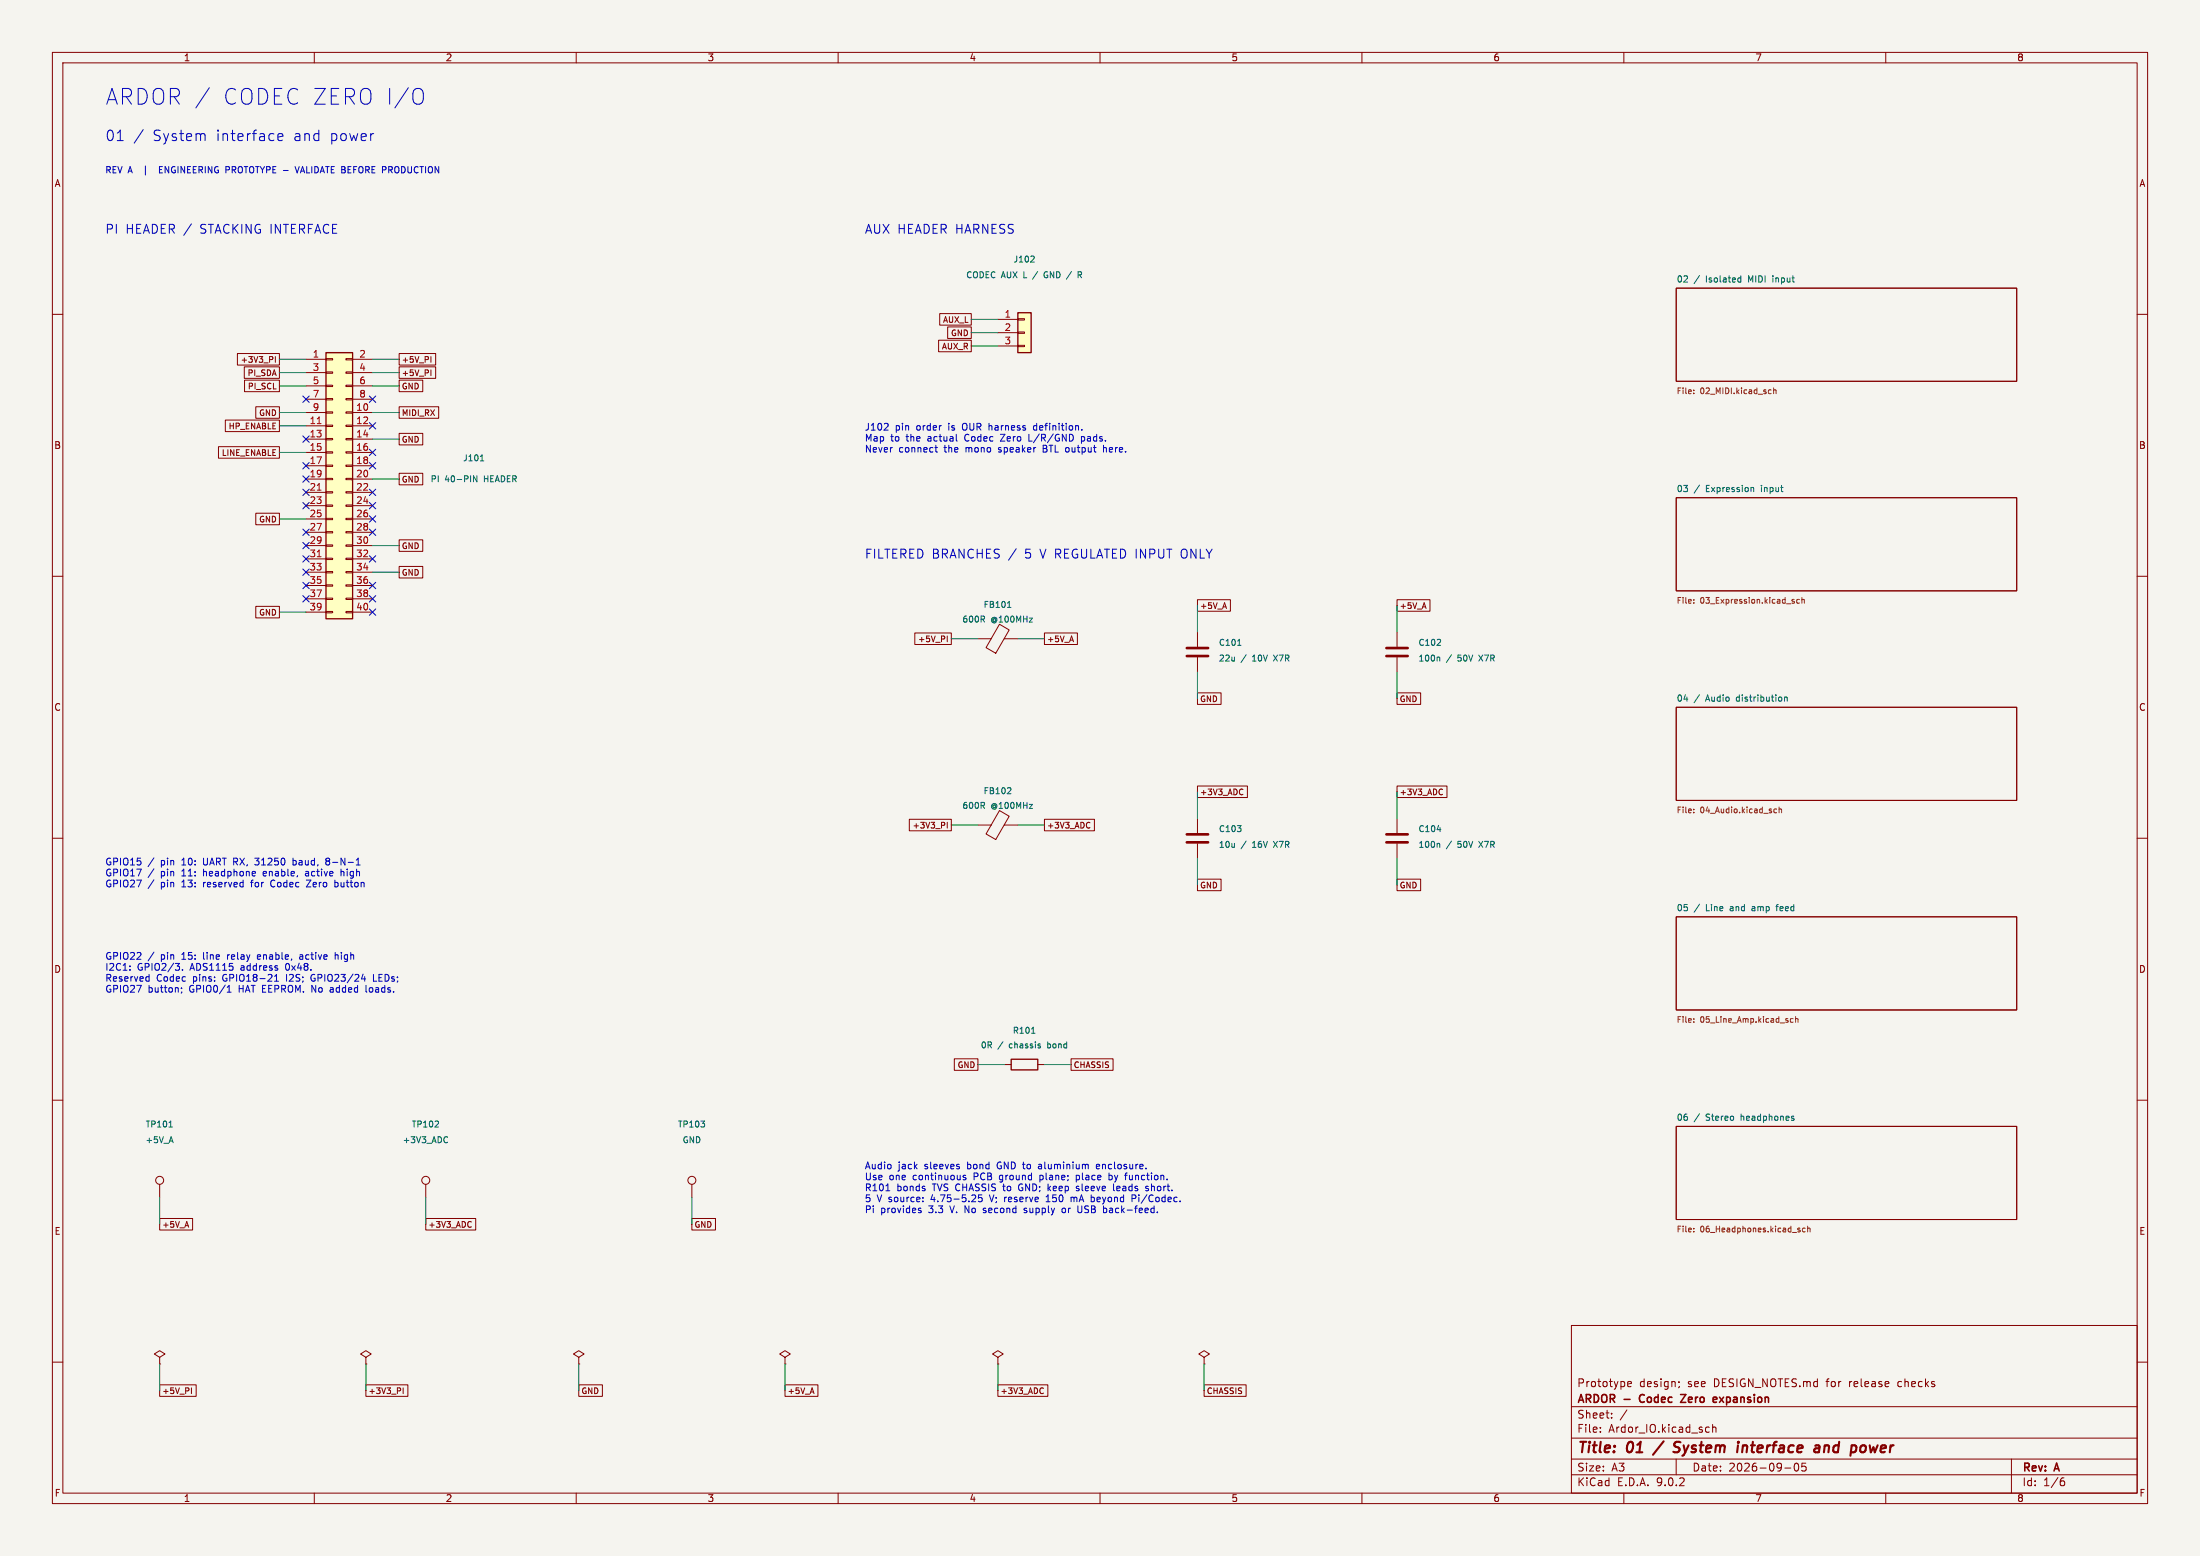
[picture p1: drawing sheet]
<svg xmlns="http://www.w3.org/2000/svg" width="420mm" height="297mm" viewBox="0 0 420 297" stroke-linecap="round" stroke-linejoin="round" font-family="sans-serif">
<path d="M0 0h420v297h-420z" fill="#f5f4ef" stroke="#f5f4ef" stroke-width=".19"/>
<g fill="none" stroke="#840000" stroke-width=".19">
<path d="M10 10h400v277h-400zM12 12h396v273h-396zM60 10v2M110 10v2M160 10v2M210 10v2M260 10v2M310 10v2M360 10v2M320 55h65v17.8h-65zM10 60h2M408 60h2"/>
<path d="M320 95h65v17.8h-65zM10 110h2M190.8 119.2l1.9 1-2.6 4.5-1.9-1.1zM408 110h2M186.7 121.9h2.5M191.7 121.9h2.6M228.6 120.7v2.7M228.6 125.5v2.8M266.7 120.7v2.7M266.7 125.5v2.8M320 135h65v17.8h-65zM10 160h2"/>
<path d="M186.7 157.5h2.5M190.8 154.7l1.9 1.1-2.6 4.4-1.9-1zM191.7 157.5h2.6M228.6 156.2v2.8M266.7 156.2v2.8M408 160h2M228.6 161v2.8M266.7 161v2.8M320 175h65v17.8h-65zM10 210h2M191.8 203.2h1.2M198.1 203.2h1.3"/>
<path d="M320 215h65v17.8h-65zM408 210h2M132.1 226.1v2.5M190.5 259.1l1-.7-1-.6-1 .6 1 .7v1.2M300 253h108v32h-108zM10 260h2M190.5 260.3h.1M300 278.5h108M300 274.5h108M300 268.5h108M305.5 273.2v.2M305.5 272.5v.1"/>
<path d="M307.7 270.5v.2M307.7 269.8v.1M310.6 269.1l-1.3 1.9M310.7 264.2l.7-.2v-.2l-.5-.1-.2 .2 .1 .7h.6M320 278.5v3M320.5 263.8v.1M320.6 264.6l-.2 .3M325.9 272.4l.4 .1M326.3 273.3l-.4 .1M326.9 272.5l.3-.1 .3 .1 .1 .9M326.9 271.9v1.5M342.7 279.4l.2-.1a.8 .8 0 0 1 .5 .7 .8 .8 0 0 1-.5 .8l-.2-.2-.2-.4z"/>
<path d="M344.7 279.3h-.7l-.1 .7 .3-.1h.5l.1 .2-.1 .5-.2 .2-.6-.2M384 278.5v6.5M408 260h2M60 285v2M110 285v2M160 285v2M210 285v2M260 285v2M300 281.5h108M310 285v2M340.7 280.2h1.2M360 285v2"/>
<path d="M393.6 282.7h.4l.2 .2-.1 .5-.5 .2M394 282.1l-.4 .1"/>
<circle cx="132.1" cy="225.3" r=".76"/>
</g>
<path d="M317.6 275.1l-2 2.6M320.5 277a.85 .85 0 0 1-1.1 .1M320.5 275.2l-.6 .1a.46 .46 0 0 0-.3 .5 .46 .46 0 0 0 .3 .4l.6 .1M332.7 275.9l-.1 1.3M333.3 275.9l-.6 .2M346.7 275.9l.6 .1-.1 1.2M347.3 277.1l-.7 .1M347.3 276.3l-.6 .1M348.4 275.9l-.2 1.3M348.9 275.9l-.6 .2M355.6 275.9l.5 .1 .1 .3-.1 .5-.4 .4" fill="none" stroke="#840000" stroke-width=".4"/>
<path d="M313.1 266.4l-.1 .4 .1 .7M320.8 266.2h1l-1 1.5h1M327.3 266.7l.4 .1 .1 .2-.8 .2M327.7 267.6l-.4 .1M328.3 266.7l.7 1M329 266.7l-.7 1" fill="none" stroke="#840000" stroke-width=".3"/>
<g fill="none" stroke="#006464" stroke-width=".19">
<path d="M332 53l.3 .1M332.3 52.6v1.2M332.3 53.8h-.3M338.4 52.6v.2M338.4 53v.8M334.4 93l.4 .2v.6M187.6 118.2l.4 .5M187.9 117.7v.4M192.3 115.9h.7M192.6 115l.1-.2v1.1M236.3 123.2h.6M274.3 123.2h.7"/>
<path d="M274.7 125.4l.2 .2v.6M275 122.1v.4M340.7 133v.8M340.7 133.2l.4-.1 .1 .7M187.6 153.8l.4 .5M187.9 153.3v.3M192.8 150.4l.2 .2-.1 .2-.6 .7h.7M274.4 158.4h.7M274.7 161l.2 .1v.6M334.5 173.4v.4M339 173h.5M339.4 172.6l-.2 .2v1"/>
<path d="M196.9 197.2h.7M198.6 199.7v.3M342.3 213.4l.2 .2-.2 .2M342.3 213l.1 .1"/>
</g>
<g fill="none" stroke="#725600" stroke-width=".19">
<path d="M323.3 74.5v.1M323.3 75v.1M338 74.4l.1 .1M338.1 75.1h-.1M338.6 74v1.1M338.6 74.5h.4l.1 .6M323.3 114.5v.1M323.3 115v.1M342.3 114.8h.2l.1 .2-.4 .1M342.3 114.4l.2 .1M343.5 114.5l-.3-.1-.2 .2 .1 .5h.4M344 114.5h.4l.1 .6"/>
<path d="M344 114v1.1M323.3 154.5v.1M323.3 155v.1M338.7 155l.5 .1M339.2 154.5h-.5M339.6 154.5h.5v.6M339.6 154v1.1M323.3 194.5v.1M323.3 195v.1M342.3 194.5l-.3-.1-.2 .2 .1 .5h.4M342.8 194.5h.4l.1 .6M342.8 194v1.1"/>
<path d="M323.3 235v.1M323.3 234.5v.1M343.4 234.8h.2l.1 .2-.4 .1M343.4 234.4l.2 .1M344.6 234.5l-.3-.1-.2 .2 .1 .5h.4M345.1 234.5h.4l.1 .6M345.1 234v1.1"/>
</g>
<path d="M226.6 123.7h4M226.6 125.2h4M264.7 123.7h4M264.7 125.2h4M226.6 159.3h4M264.7 159.3h4M226.6 160.8h4M264.7 160.8h4" fill="none" stroke="#840000" stroke-width=".51"/>
<path d="M193 202.2h5.1v2h-5.1z" fill="none" stroke="#840000" stroke-width=".25"/>
<path d="M62.2 67.3h5.1v50.8h-5.1z" fill="#ffffc2"/>
<path d="M62.2 67.3h5.1v50.8h-5.1z" fill="none" stroke="#840000" stroke-width=".25"/>
<g fill="none" stroke="#840000" stroke-width=".19">
<path d="M58.4 68.6h3.8M58.4 71.1h3.8M58.4 73.7h3.8M58.4 76.2h3.8M58.4 78.7h3.8M62.2 68.5h1.3v.2h-1.3zM62.2 71h1.3v.2h-1.3zM62.2 73.5h1.3v.3h-1.3zM62.2 76.1h1.3v.2h-1.3zM62.2 78.6h1.3v.3h-1.3zM66 68.5h1.3v.2h-1.3zM66 71h1.3v.2h-1.3z"/>
<path d="M66 73.5h1.3v.3h-1.3zM66 76.1h1.3v.2h-1.3zM66 78.6h1.3v.3h-1.3zM67.3 68.6h3.8M67.3 71.1h3.8M67.3 73.7h3.8M67.3 76.2h3.8M67.3 78.7h3.8M58.4 81.3h3.8M58.4 83.8h3.8M58.4 86.4h3.8M58.4 88.9h3.8"/>
<path d="M58.4 91.4h3.8M58.4 94h3.8M58.4 96.5h3.8M58.4 99.1h3.8M62.2 81.2h1.3v.2h-1.3zM62.2 83.7h1.3v.2h-1.3zM62.2 86.2h1.3v.3h-1.3zM62.2 88.8h1.3v.2h-1.3zM62.2 91.3h1.3v.3h-1.3zM62.2 93.9h1.3v.2h-1.3zM62.2 96.4h1.3v.2h-1.3zM62.2 98.9h1.3v.3h-1.3z"/>
<path d="M66 81.2h1.3v.2h-1.3zM66 83.7h1.3v.2h-1.3zM66 86.2h1.3v.3h-1.3zM66 88.8h1.3v.2h-1.3zM66 91.3h1.3v.3h-1.3zM66 93.9h1.3v.2h-1.3zM66 96.4h1.3v.2h-1.3zM66 98.9h1.3v.3h-1.3zM67.3 81.3h3.8M67.3 83.8h3.8M67.3 86.4h3.8M67.3 88.9h3.8"/>
<path d="M67.3 91.4h3.8M67.3 94h3.8M67.3 96.5h3.8M67.3 99.1h3.8M58.4 101.6h3.8M58.4 104.1h3.8M58.4 106.7h3.8M58.4 109.2h3.8M58.4 111.8h3.8M58.4 114.3h3.8M58.4 116.8h3.8M62.2 101.5h1.3v.2h-1.3z"/>
<path d="M62.2 104h1.3v.3h-1.3zM62.2 106.6h1.3v.2h-1.3zM62.2 109.1h1.3v.2h-1.3zM62.2 111.6h1.3v.3h-1.3zM62.2 114.2h1.3v.2h-1.3zM62.2 116.7h1.3v.3h-1.3zM66 101.5h1.3v.2h-1.3zM66 104h1.3v.3h-1.3zM66 106.6h1.3v.2h-1.3zM66 109.1h1.3v.2h-1.3zM66 111.6h1.3v.3h-1.3zM66 114.2h1.3v.2h-1.3z"/>
<path d="M66 116.7h1.3v.3h-1.3zM67.3 101.6h3.8M67.3 104.1h3.8M67.3 106.7h3.8M67.3 109.2h3.8M67.3 111.8h3.8M67.3 114.3h3.8M67.3 116.8h3.8M229.9 259.1l1-.7-1-.6-1 .6 1 .7v1.2M229.9 260.3h.1"/>
</g>
<path d="M60.6 80.9h.7M60.6 93.6h.7M60.6 106.3h.7" fill="none" stroke="#a90000" stroke-width=".19"/>
<path d="M91 90.8v1.2l-.6-1.2v1.2M91.7 88h.7M91.9 87l.1-.2v1.2" fill="none" stroke="#006464" stroke-width=".19"/>
<path d="M194.3 59.7h2.5v7.6h-2.5z" fill="#ffffc2"/>
<path d="M194.3 59.7h2.5v7.6h-2.5z" fill="none" stroke="#840000" stroke-width=".25"/>
<g fill="none" stroke="#840000" stroke-width=".19">
<path d="M179.4 59.9h6v2.2h-6zM45.3 67.5h8v2.2h-8zM46.6 70h6.7v2.2h-6.7zM46.7 72.6h6.6v2.2h-6.6zM48.8 77.6h4.5v2.2h-4.5zM52.6 68.1v1.1M76.2 67.5h7v2.2h-7zM76.2 70h7v2.2h-7zM76.2 72.6h4.5v2.2h-4.5zM76.2 77.6h7.5v2.2h-7.5zM82.3 68.1v1.1M82.3 70.6v1.1"/>
<path d="M179.2 64.9h6.2v2.2h-6.2zM180.9 62.4h4.5v2.2h-4.5zM190.5 61h3.8M190.5 63.5h3.8M190.5 66h3.8M194.3 60.8h1.3v.3h-1.3zM194.3 63.4h1.3v.2h-1.3zM194.3 65.9h1.3v.3h-1.3zM41.7 85.3h11.6v2.2h-11.6zM43 80.2h10.3v2.2h-10.3zM48.8 98h4.5v2.2h-4.5zM76.2 90.3h4.5v2.2h-4.5z"/>
<path d="M76.2 82.7h4.5v2.2h-4.5zM48.8 115.7h4.5v2.2h-4.5zM76.2 103h4.5v2.2h-4.5zM76.2 108.1h4.5v2.2h-4.5zM228.6 114.5h6.3v2.2h-6.3zM266.7 114.5h6.3v2.2h-6.3zM174.6 120.8h7v2.2h-7zM180.8 121.4v1.1M199.4 120.8h6.3v2.2h-6.3zM228.6 132.2h4.5v2.3h-4.5zM266.7 132.2h4.5v2.3h-4.5zM173.6 156.4h8v2.2h-8z"/>
<path d="M180.8 157v1.1M199.4 156.4h9.5v2.2h-9.5zM207.9 157l.2 .1M208.1 158l-.2 .1M228.6 150h9.5v2.2h-9.5zM237.1 150.6l.2 .1M237.3 151.6l-.2 .1M266.7 150h9.5v2.2h-9.5zM275.2 150.6l.2 .1M275.4 151.6l-.2 .1M228.6 167.8h4.5v2.2h-4.5zM266.7 167.8h4.5v2.2h-4.5z"/>
<path d="M182.2 202.1h4.5v2.2h-4.5zM204.5 202.1h8v2.2h-8zM30.5 232.6h6.3v2.2h-6.3zM30.5 226.1v2.5M81.3 232.6h9.5v2.2h-9.5zM81.3 226.1v2.5M89.8 233.2l.2 .1M90 234.2l-.2 .1M132.1 232.6h4.5v2.2h-4.5zM30.5 259.1l1-.7-1-.6-1 .6 1 .7v1.2M69.8 259.1l1.1-.7-1.1-.6-1 .6 1 .7v1.2M110.5 259.1l1-.7-1-.6-1 .6 1 .7v1.2"/>
<path d="M149.9 259.1l1-.7-1-.6-1.1 .6 1.1 .7v1.2M30.5 260.3h.1M30.5 264.3h6.9v2.2h-6.9zM36.5 264.9v1.1M69.8 260.3h.1M69.8 264.3h8.1v2.2h-8.1zM77 264.9v1.1M110.5 260.3h.1M110.5 264.3h4.5v2.2h-4.5zM149.9 260.3h.1M149.9 264.3h6.2v2.2h-6.2zM190.5 264.3h9.5v2.2h-9.5z"/>
<path d="M199 264.9l.2 .1M199.2 265.9l-.2 .1M229.9 264.3h8v2.2h-8z"/>
<circle cx="30.5" cy="225.3" r=".76"/>
<circle cx="81.3" cy="225.3" r=".76"/>
</g>
<path d="M197.3 48.9l.1 .5-.7 .6h.7M199.4 52l-.1 .4 .1 .5M205.8 52.5l.6-.1v-.4l-.6-.1v1.1M206.1 52.5l.4 .5M32.3 215.1h.6M83 215.1h.7M83.7 214.1v.4M85.2 217l.2 .1M85.4 218l-.2 .1" fill="none" stroke="#006464" stroke-width=".19"/>
<g fill="none" stroke="#009600" stroke-width=".19">
<path d="M53.3 78.7h5.1M53.3 68.6h5.1M53.3 71.1h5.1M53.3 73.7h5.1M71.1 78.7h5.1M71.1 68.6h5.1M71.1 71.1h5.1M71.1 73.7h5.1M185.4 66h5.1M185.4 61h5.1M185.4 63.5h5.1M53.3 99.1h5.1"/>
<path d="M53.3 86.4h5.1M53.3 81.3h5.1M71.1 83.8h5.1M71.1 91.4h5.1M53.3 116.8h5.1M71.1 104.1h5.1M71.1 109.2h5.1M228.6 115.6v5.1M266.7 115.6v5.1M181.6 121.9h5.1M194.3 121.9h5.1M228.6 128.3v5.1"/>
<path d="M266.7 128.3v5.1M181.6 157.5h5.1M194.3 157.5h5.1M228.6 151.1v5.1M266.7 151.1v5.1M228.6 163.8v5.1M266.7 163.8v5.1M186.7 203.2h5.1M199.4 203.2h5.1M30.5 228.6v5.1M81.3 228.6v5.1M132.1 228.6v5.1"/>
<path d="M30.5 260.3v5.1M69.8 260.3v5.1M110.5 260.3v5.1M149.9 260.3v5.1M190.5 260.3v5.1M229.9 260.3v5.1"/>
</g>
<g fill="none" stroke="#000084" stroke-width=".19">
<path d="M57.8 75.6l1.2 1.2M59 75.6l-1.2 1.2M70.5 75.6l1.2 1.2M71.7 75.6l-1.2 1.2M57.8 83.2l1.2 1.2M57.8 93.4l1.2 1.2M57.8 88.3l1.2 1.2M57.8 90.8l1.2 1.2M57.8 95.9l1.2 1.2M59 83.2l-1.2 1.2M59 93.4l-1.2 1.2M59 88.3l-1.2 1.2"/>
<path d="M59 90.8l-1.2 1.2M59 95.9l-1.2 1.2M70.5 93.4l1.2 1.2M70.5 95.9l1.2 1.2M70.5 80.7l1.2 1.2M70.5 85.8l1.2 1.2M70.5 88.3l1.2 1.2M70.5 98.5l1.2 1.2M71.7 98.5l-1.2 1.2M71.7 80.7l-1.2 1.2M71.7 95.9l-1.2 1.2M71.7 93.4l-1.2 1.2"/>
<path d="M71.7 88.3l-1.2 1.2M71.7 85.8l-1.2 1.2M57.8 113.7l1.2 1.2M57.8 111.2l1.2 1.2M57.8 108.6l1.2 1.2M57.8 103.5l1.2 1.2M57.8 101l1.2 1.2M57.8 106.1l1.2 1.2M59 113.7l-1.2 1.2M59 111.2l-1.2 1.2M59 108.6l-1.2 1.2M59 106.1l-1.2 1.2"/>
<path d="M59 103.5l-1.2 1.2M59 101l-1.2 1.2M70.5 116.2l1.2 1.2M70.5 113.7l1.2 1.2M70.5 111.2l1.2 1.2M70.5 101l1.2 1.2M70.5 106.1l1.2 1.2M71.7 101l-1.2 1.2M71.7 116.2l-1.2 1.2M71.7 113.7l-1.2 1.2M71.7 111.2l-1.2 1.2M71.7 106.1l-1.2 1.2"/>
</g>
<g fill="none" stroke="#0000c2" stroke-width=".19">
<path d="M40 16.7l-2.6 3.9M79.5 16.9a1.01 1.01 0 0 1 1.3 1v1a1.01 1.01 0 0 1-1.3 1M22.4 26.8h1.1M27.3 24.7l-1.7 2.6M30.4 32.4h.4M31 31.8h-.6v1.2h.6M43.1 31.8l.6 .1M43.7 32.4h-.6M53.1 26.2l.9-.2-.1-.4-.6-.1-.2 .3v.9h.8M56.3 31.8l.4 1.2 .4-1.2M169.4 80.9l.2 .2-.1 .3-.7 .7h.8M178.5 85.4h.5"/>
<path d="M178.7 85v1.1l.3 .2M182.6 84.1l.1 .1M191.8 82.9l-.8 1.3h.8M196.4 82.9v1.3h.6M197.8 81.2h-.3l-.2 .3 .1 .5 .4 .1M199.1 85v1.3h.5M199.1 85.6h.5M206.5 84.1h.4M206.5 83.3v1.3M206.5 83.4h.4M206.5 82v.1M210.7 85v1.3"/>
<path d="M48.6 163.8h.8M48.6 165l.6 .1M50.4 166.3l-.2 .2v.5l.2 .2M50.9 166.6l-.7 .2M51.7 168.3v.7l.4 .3M55.9 165h.5M55.9 163.8v1.3M55.9 164.3h.5M58.5 168h.8l-.8 1.3h.8M58.8 166.7h-.3l-.2 .2 .1 .2 .4 .1M62.4 164.4l-.2 .2 .1 .4 .1 .1 .5-.1M62.4 164.4h.3"/>
<path d="M62.7 164.4l.2 .1M62.9 163.9l-.2-.1-.4 .1-.1 .2 .2 .3M62.9 164.2l-.2 .2M63.9 168.5l.4-.1 .2 .3-.1 .5h-.5M63.9 168v1.3M65.1 165.9v1.3M65.6 166.4l-.3-.1-.2 .2M68 165.1h.8M68.1 164.1l.3-.3v1.3M24.8 185.1v.1M24.8 184.4v.1M28.1 186.4l.4 .1"/>
<path d="M28.5 186v1.3M28.5 187.2l-.4 .1M33.5 183.9h.8l-.5 .5M34.2 184.5v.6M34.6 188.6v.1M34.7 189.3l-.1 .3M34.8 185.1v.1M43.4 189.4h.7M43.4 182.2v.9M43.6 182.3l-.2 .2M43.6 188.3l-.1 .1M43.7 188.1v1.3"/>
<path d="M49.6 182.2h-.3l-.2 .2 .1 .6 .4 .1M49.8 182.5l-.7 .2M52.4 187.3h.8M52.7 186.2l-.3 .2M52.8 186v1.3M57.2 182.3h.5M57.7 182.6h-.3l-.2 .2v.2l.5 .1M59.5 186.2l-.2 .3 .2 .6M63.4 188.5l-.3 .1M63.5 188.9h-.3l-.2 .2 .1 .2 .4 .1M64 182.4l.2-.2 .3 .1v.8M64 181.8v1.3"/>
<path d="M69 186.9h.8M69.6 186.4v.9M69.9 188.1v1.1l.2 .2M71.3 186v1.3h.6M169.1 227.3h.8M175.5 231l.3 .1 .1 .2-.2 .2h-.3M175.5 230.6l.3 .1M176.2 229.3v.1M176.2 228.6v.1M184.4 224.4l-.4-.1-.1 .2v.2l.5 .1v.3h-.5M186.3 228.3l-.1 .3-.7 .8h.8M186.8 228.1v.6l.2-.1h.4l.1 .5-.2 .3-.5-.1"/>
<path d="M187.7 231.4l.1 .1M187.9 230.6l-.2 .2 .2 .2M194.4 226.5l.2 .6M195.5 231.4l.4 .1M195.6 230.7v.3h.3M198.5 224.3v1.3M198.5 225.1l.2 .1M198.7 222.2l-.4 .1M198.7 224.3l-.2 .1M198.7 222.6h-.3l-.2 .2 .1 .2 .4 .1M199.7 229.4h.7M200.1 228.1v1.3"/>
<path d="M203.3 230.7l-.3-.1-.3 .3 .2 .5h.4M204.5 228.5v.9M205.5 227.2h.5M205.5 225.1l.3 .1M205.5 224.3v1.3M205.8 230.2v1M205.8 226.4l-.3 .1v.2l.5 .2M205.8 224.3l-.3 .1M206.5 231.4l-.2 .1-.4-.1M208.7 228.5l.2 .3v.3l-.2 .3M209.9 222.3l-.4-.1-.2 .2 .1 .6h.5M209.9 222.5l-.6 .2"/>
<path d="M211.2 230.7v.7M211.7 225.1h.5M211.7 224.4h.5M211.7 223.9v1.3M212.6 226v1.1l.2 .2M213.2 226.6l.1 .6M213.8 226.7l-.6 .2M216.1 228.1v1.3M216.9 228.3l-.2 .4-.6 .1M219.2 226.5l-.3-.1-.2 .2 .1 .2 .4 .1v.3h-.5M220.9 231.4v.1"/>
</g>
<g font-size="4.2" fill="#0000c2">
<text x="20" y="20.2">ARDOR /</text>
<text x="42.1" y="20.2">CODEC ZERO I/O</text>
</g>
<g font-size="2.8" fill="#0000c2">
<text x="20" y="27.2">01</text>
<text x="29.1" y="27.2">System</text>
<text x="41.2" y="27.2">interface</text>
<text x="56" y="27.2">and</text>
<text x="63" y="27.2">power</text>
</g>
<g font-size="2.8" fill="#840000">
<text x="301" y="277.9">Title:</text>
<text x="310.6" y="277.9">01</text>
<text x="321.2" y="277.9">System</text>
<text x="334.1" y="277.9">interface</text>
<text x="349.7" y="277.9">and</text>
<text x="357.4" y="277.9">power</text>
</g>
<g font-size="2.4" fill="#0000c2">
<text x="20" y="44.9">PI</text>
<text x="23.9" y="44.9">HEADER /</text>
<text x="38.2" y="44.9">STACKING INTERFACE</text>
<text x="165" y="44.9">AUX HEADER HARNESS</text>
<text x="165" y="106.9">FILTERED BRANCHES /</text>
<text x="195.7" y="106.9">5</text>
<text x="198.7" y="106.9">V REGULATED INPUT</text>
<text x="225.9" y="106.9">ONLY</text>
</g>
<g font-size="2.1" fill="#840000">
<text x="301" y="268.2">ARDOR -</text>
<text x="301" y="265">Prototype</text>
<text x="312.9" y="265">design;</text>
<text x="313.7" y="268.2">Codec</text>
<text x="322.2" y="268.2">Zero</text>
<text x="322.2" y="265">see</text>
<text x="327.3" y="265">DESIGN_NOTES.md</text>
<text x="329" y="268.2">expansion</text>
<text x="349" y="265">for</text>
<text x="353.4" y="265">release</text>
<text x="362.9" y="265">checks</text>
<text x="301" y="273.7">File:</text>
<text x="301" y="271">Sheet:</text>
<text x="307.1" y="273.7">Ardor_IO.kicad_sch</text>
<text x="301" y="281.1">Size:</text>
<text x="307.6" y="281.1">A3</text>
<text x="323" y="281.1">Date:</text>
<text x="330" y="281.1">2026-09-05</text>
<text x="386" y="281.3">Rev:</text>
<text x="392.4" y="281.3">A</text>
<text x="301" y="283.9">KiCad</text>
<text x="308.7" y="283.9">E.D.A.</text>
<text x="316.3" y="283.9">9.0.2</text>
<text x="386" y="283.9">Id:</text>
<text x="390.1" y="283.9">1/6</text>
</g>
<g font-size="1.8" fill="#840000">
<text x="35" y="11.9">1</text>
<text x="85" y="11.9">2</text>
<text x="135" y="11.9">3</text>
<text x="185" y="11.9">4</text>
<text x="235" y="11.9">5</text>
<text x="285" y="11.9">6</text>
<text x="335" y="11.9">7</text>
<text x="385" y="11.9">8</text>
<text x="10.3" y="35.9">A</text>
<text x="408.3" y="35.9">A</text>
<text x="10.3" y="85.9">B</text>
<text x="408.2" y="85.9">B</text>
<text x="10.3" y="135.9">C</text>
<text x="408.2" y="135.9">C</text>
<text x="10.3" y="185.9">D</text>
<text x="408.2" y="185.9">D</text>
<text x="10.3" y="235.9">E</text>
<text x="408.3" y="235.9">E</text>
<text x="10.3" y="285.9">F</text>
<text x="35" y="286.9">1</text>
<text x="85" y="286.9">2</text>
<text x="135" y="286.9">3</text>
<text x="185" y="286.9">4</text>
<text x="235" y="286.9">5</text>
<text x="285" y="286.9">6</text>
<text x="335" y="286.9">7</text>
<text x="385" y="286.9">8</text>
<text x="408.3" y="285.9">F</text>
</g>
<g font-size="1.8" fill="#a90000">
<text x="191.7" y="60.7">1</text>
<text x="191.7" y="63.2">2</text>
<text x="191.7" y="65.8">3</text>
<text x="59.6" y="68.3">1</text>
<text x="59.6" y="70.9">3</text>
<text x="68.5" y="68.3">2</text>
<text x="68.5" y="70.9">4</text>
<text x="59.6" y="73.4">5</text>
<text x="59.6" y="75.9">7</text>
<text x="68.5" y="73.4">6</text>
<text x="68.5" y="75.9">8</text>
<text x="59" y="81">11</text>
<text x="59" y="83.6">13</text>
<text x="59.6" y="78.5">9</text>
<text x="67.9" y="78.5">10</text>
<text x="67.9" y="81">12</text>
<text x="67.9" y="83.6">14</text>
<text x="59" y="86.1">15</text>
<text x="59" y="88.6">17</text>
<text x="67.9" y="86.1">16</text>
<text x="67.9" y="88.6">18</text>
<text x="59" y="91.2">19</text>
<text x="59" y="93.7">21</text>
<text x="67.9" y="91.2">20</text>
<text x="67.9" y="93.7">22</text>
<text x="59" y="96.3">23</text>
<text x="59" y="98.8">25</text>
<text x="59" y="101.3">27</text>
<text x="67.9" y="96.3">24</text>
<text x="67.9" y="98.8">26</text>
<text x="67.9" y="101.3">28</text>
<text x="59" y="103.9">29</text>
<text x="59" y="106.4">31</text>
<text x="67.9" y="103.9">30</text>
<text x="67.9" y="106.4">32</text>
<text x="59" y="109">33</text>
<text x="59" y="111.5">35</text>
<text x="67.9" y="109">34</text>
<text x="67.9" y="111.5">36</text>
<text x="59" y="114">37</text>
<text x="59" y="116.6">39</text>
<text x="67.9" y="114">38</text>
<text x="67.9" y="116.6">40</text>
</g>
<g font-size="1.8" fill="#0000c2">
<text x="165" y="82.5">J102</text>
<text x="170.9" y="82.5">pin</text>
<text x="175.1" y="82.5">order</text>
<text x="181.3" y="82.5">is</text>
<text x="184.2" y="82.5">OUR harness</text>
<text x="198.1" y="82.5">definition.</text>
<text x="165" y="84.6">Map</text>
<text x="165" y="86.7">Never</text>
<text x="170" y="84.6">to</text>
<text x="171.6" y="86.7">connect</text>
<text x="173.1" y="84.6">the</text>
<text x="177.4" y="84.6">actual</text>
<text x="180.4" y="86.7">the</text>
<text x="184.6" y="86.7">mono</text>
<text x="184.6" y="84.6">Codec</text>
<text x="191" y="86.7">speaker</text>
<text x="191.7" y="84.6">Zero</text>
<text x="197.2" y="84.6">L/R/GND</text>
<text x="199.7" y="86.7">BTL output</text>
<text x="207.4" y="84.6">pads.</text>
<text x="211.6" y="86.7">here.</text>
<text x="20" y="165.5">GPIO15</text>
<text x="20" y="167.6">GPIO17</text>
<text x="28.2" y="165.5">/</text>
<text x="28.2" y="167.6">/</text>
<text x="30.8" y="165.5">pin</text>
<text x="30.8" y="167.6">pin</text>
<text x="35" y="165.5">10:</text>
<text x="35" y="167.6">11:</text>
<text x="39.2" y="165.5">UART RX,</text>
<text x="39.2" y="167.6">headphone</text>
<text x="49.5" y="165.5">31250</text>
<text x="50.9" y="167.6">enable,</text>
<text x="56.9" y="165.5">baud,</text>
<text x="59.1" y="167.6">active</text>
<text x="63.4" y="165.5">8-N-1</text>
<text x="66.1" y="167.6">high</text>
<text x="20" y="169.7">GPIO27</text>
<text x="28.2" y="169.7">/</text>
<text x="30.8" y="169.7">pin</text>
<text x="35" y="169.7">13:</text>
<text x="39.2" y="169.7">reserved</text>
<text x="48.6" y="169.7">for</text>
<text x="52.5" y="169.7">Codec</text>
<text x="59.6" y="169.7">Zero</text>
<text x="65.1" y="169.7">button</text>
<text x="20" y="183.5">GPIO22</text>
<text x="20" y="185.6">I2C1:</text>
<text x="26.2" y="185.6">GPIO2/3.</text>
<text x="28.2" y="183.5">/</text>
<text x="30.8" y="183.5">pin</text>
<text x="35" y="183.5">15:</text>
<text x="36.4" y="185.6">ADS1115</text>
<text x="39.2" y="183.5">line</text>
<text x="44" y="183.5">relay</text>
<text x="46.2" y="185.6">address</text>
<text x="50" y="183.5">enable,</text>
<text x="55" y="185.6">0x48.</text>
<text x="58.2" y="183.5">active</text>
<text x="65.2" y="183.5">high</text>
<text x="20" y="187.7">Reserved</text>
<text x="20" y="189.8">GPIO27</text>
<text x="28.2" y="189.8">button;</text>
<text x="29.9" y="187.7">Codec</text>
<text x="36.2" y="189.8">GPIO0/1</text>
<text x="36.9" y="187.7">pins:</text>
<text x="42.8" y="187.7">GPIO18-21</text>
<text x="45.8" y="189.8">HAT EEPROM. No</text>
<text x="55.1" y="187.7">I2S;</text>
<text x="60" y="187.7">GPIO23/24</text>
<text x="63.8" y="189.8">added</text>
<text x="70.8" y="189.8">loads.</text>
<text x="72.1" y="187.7">LEDs;</text>
<text x="165" y="223.5">Audio</text>
<text x="165" y="225.6">Use</text>
<text x="165" y="227.7">R101</text>
<text x="169.7" y="225.6">one</text>
<text x="171.2" y="227.7">bonds</text>
<text x="171.4" y="223.5">jack</text>
<text x="174.4" y="225.6">continuous</text>
<text x="176.6" y="223.5">sleeves</text>
<text x="178.1" y="227.7">TVS CHASSIS</text>
<text x="184.9" y="223.5">bond</text>
<text x="186.1" y="225.6">PCB</text>
<text x="190.8" y="223.5">GND to</text>
<text x="191.2" y="225.6">ground</text>
<text x="192" y="227.7">to</text>
<text x="195.1" y="227.7">GND; keep</text>
<text x="199.1" y="223.5">aluminium</text>
<text x="199.1" y="225.6">plane;</text>
<text x="206.2" y="225.6">place</text>
<text x="206.5" y="227.7">sleeve</text>
<text x="210.3" y="223.5">enclosure.</text>
<text x="212.7" y="225.6">by</text>
<text x="213.7" y="227.7">leads</text>
<text x="216" y="225.6">function.</text>
<text x="220.1" y="227.7">short.</text>
<text x="165" y="229.8">5</text>
<text x="165" y="231.9">Pi</text>
<text x="167.4" y="229.8">V source:</text>
<text x="168.1" y="231.9">provides</text>
<text x="177.4" y="231.9">3.3</text>
<text x="178" y="229.8">4.75-5.25</text>
<text x="181.7" y="231.9">V. No</text>
<text x="188.3" y="231.9">second</text>
<text x="189.4" y="229.8">V; reserve</text>
<text x="196.3" y="231.9">supply</text>
<text x="200.5" y="229.8">150</text>
<text x="203.8" y="231.9">or</text>
<text x="205.4" y="229.8">mA</text>
<text x="206.9" y="231.9">USB</text>
<text x="209.5" y="229.8">beyond</text>
<text x="212" y="231.9">back-feed.</text>
<text x="217.5" y="229.8">Pi/Codec.</text>
</g>
<g font-size="1.7" fill="#0000c2">
<text x="20" y="33.4">REV A</text>
<text x="27.7" y="33.4">|</text>
<text x="31.1" y="33.4">ENGINEERING</text>
<text x="44" y="33.4">PROTOTYPE -</text>
<text x="57.9" y="33.4">VALIDATE BEFORE PRODUCTION</text>
</g>
<g font-size="1.7" fill="#006464">
<text x="320" y="54">02</text>
<text x="323.4" y="54">/</text>
<text x="325.8" y="54">Isolated</text>
<text x="334.1" y="54">MIDI</text>
<text x="338.9" y="54">input</text>
<text x="320" y="94">03</text>
<text x="323.4" y="94">/</text>
<text x="325.8" y="94">Expression</text>
<text x="336.5" y="94">input</text>
<text x="320" y="134">04</text>
<text x="323.4" y="134">/</text>
<text x="325.8" y="134">Audio</text>
<text x="331.8" y="134">distribution</text>
<text x="320" y="174">05</text>
<text x="323.4" y="174">/</text>
<text x="325.8" y="174">Line</text>
<text x="330.6" y="174">and</text>
<text x="335" y="174">amp</text>
<text x="339.9" y="174">feed</text>
<text x="320" y="214">06</text>
<text x="323.4" y="214">/</text>
<text x="325.8" y="214">Stereo</text>
<text x="332.7" y="214">headphones</text>
</g>
<g font-size="1.6" fill="#006464">
<text x="184.3" y="53.3">CODEC AUX L</text>
<text x="193.4" y="50.3">J102</text>
<text x="197.6" y="53.3">/</text>
<text x="199.9" y="53.3">GND /</text>
<text x="88.3" y="88.2">J101</text>
<text x="82.1" y="92.2">PI</text>
<text x="84.9" y="92.2">40-PIN</text>
<text x="92.5" y="92.2">HEADER</text>
<text x="183.6" y="119">600R</text>
<text x="187.7" y="116.2">FB101</text>
<text x="189.2" y="119">@100MHz</text>
<text x="232.6" y="123.5">C101</text>
<text x="270.7" y="123.5">C102</text>
<text x="232.6" y="126.5">22u</text>
<text x="236.9" y="126.5">/</text>
<text x="239.2" y="126.5">10V</text>
<text x="243.5" y="126.5">X7R</text>
<text x="270.7" y="126.5">100n</text>
<text x="276.1" y="126.5">/</text>
<text x="278.4" y="126.5">50V</text>
<text x="282.7" y="126.5">X7R</text>
<text x="183.6" y="154.6">600R</text>
<text x="187.7" y="151.8">FB102</text>
<text x="189.2" y="154.6">@100MHz</text>
<text x="232.6" y="159">C103</text>
<text x="270.7" y="159">C104</text>
<text x="232.6" y="162">10u</text>
<text x="236.9" y="162">/</text>
<text x="239.2" y="162">16V</text>
<text x="243.5" y="162">X7R</text>
<text x="270.7" y="162">100n</text>
<text x="276.1" y="162">/</text>
<text x="278.4" y="162">50V</text>
<text x="282.7" y="162">X7R</text>
<text x="193.2" y="197.5">R101</text>
<text x="187.1" y="200.3">0R</text>
<text x="190.5" y="200.3">/</text>
<text x="192.8" y="200.3">chassis</text>
<text x="200.3" y="200.3">bond</text>
<text x="27.7" y="215.4">TP101</text>
<text x="78.5" y="215.4">TP102</text>
<text x="129.3" y="215.4">TP103</text>
<text x="27.7" y="218.4">+5V_A</text>
<text x="76.8" y="218.4">+3V3_ADC</text>
<text x="130.2" y="218.4">GND</text>
</g>
<g font-size="1.5" fill="#840000">
<text x="179.9" y="61.8">AUX_L</text>
<text x="181.4" y="64.4">GND</text>
<text x="45.8" y="69.4">+3V3_PI</text>
<text x="47.1" y="72">PI_SDA</text>
<text x="76.6" y="69.4">+5V_PI</text>
<text x="76.6" y="72">+5V_PI</text>
<text x="179.7" y="66.9">AUX_R</text>
<text x="47.2" y="74.5">PI_SCL</text>
<text x="76.6" y="74.5">GND</text>
<text x="43.5" y="82.1">HP_ENABLE</text>
<text x="49.3" y="79.6">GND</text>
<text x="76.6" y="79.6">MIDI_RX</text>
<text x="42.2" y="87.2">LINE_ENABLE</text>
<text x="76.6" y="84.7">GND</text>
<text x="76.6" y="92.3">GND</text>
<text x="49.3" y="99.9">GND</text>
<text x="76.6" y="105">GND</text>
<text x="76.6" y="110.1">GND</text>
<text x="49.3" y="117.7">GND</text>
<text x="229" y="116.4">+5V_A</text>
<text x="267.1" y="116.4">+5V_A</text>
<text x="175.1" y="122.8">+5V_PI</text>
<text x="199.8" y="122.8">+5V_A</text>
<text x="229" y="134.2">GND</text>
<text x="267.1" y="134.2">GND</text>
<text x="229" y="152">+3V3_ADC</text>
<text x="267.1" y="152">+3V3_ADC</text>
<text x="174.1" y="158.3">+3V3_PI</text>
<text x="199.8" y="158.3">+3V3_ADC</text>
<text x="229" y="169.8">GND</text>
<text x="267.1" y="169.8">GND</text>
<text x="182.7" y="204.1">GND</text>
<text x="204.9" y="204.1">CHASSIS</text>
<text x="30.9" y="234.5">+5V_A</text>
<text x="81.7" y="234.5">+3V3_ADC</text>
<text x="132.5" y="234.5">GND</text>
<text x="30.9" y="266.3">+5V_PI</text>
<text x="70.3" y="266.3">+3V3_PI</text>
<text x="110.9" y="266.3">GND</text>
<text x="150.3" y="266.3">+5V_A</text>
<text x="190.9" y="266.3">+3V3_ADC</text>
<text x="230.3" y="266.3">CHASSIS</text>
</g>
<g font-size="1.5" fill="#725600">
<text x="320" y="75.6">File:</text>
<text x="324.6" y="75.6">02_MIDI.kicad_sch</text>
<text x="320" y="115.6">File:</text>
<text x="324.6" y="115.6">03_Expression.kicad_sch</text>
<text x="320" y="155.6">File:</text>
<text x="324.6" y="155.6">04_Audio.kicad_sch</text>
<text x="320" y="195.6">File:</text>
<text x="324.6" y="195.6">05_Line_Amp.kicad_sch</text>
<text x="320" y="235.6">File:</text>
<text x="324.6" y="235.6">06_Headphones.kicad_sch</text>
</g>
</svg>
